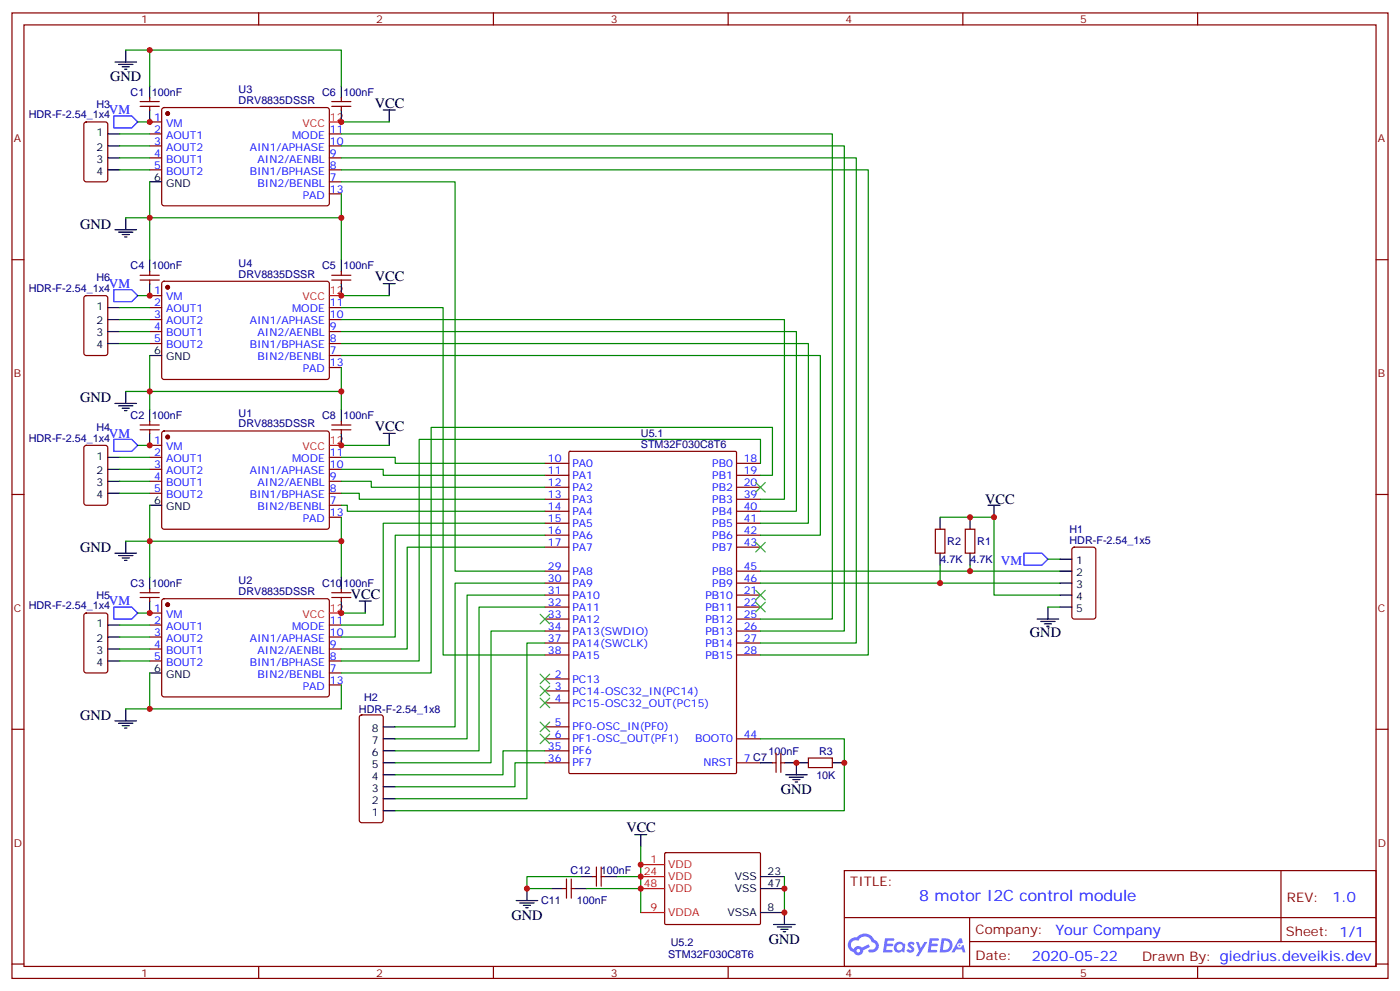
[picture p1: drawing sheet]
<svg xmlns="http://www.w3.org/2000/svg" width="412mm" height="292mm" viewBox="0 0 412 292" stroke-linecap="round" stroke-linejoin="round" font-family="sans-serif">
<g fill="none" stroke="#870000" stroke-width=".35">
<path d="M3.5 3.8h405.4v284.3h-405.4zM7.1 7.3h398.2v277.3h-398.2zM76.2 3.8v3.5M145.3 3.8v3.5M214.5 3.8v3.5M283.6 3.8v3.5M352.8 3.8v3.5M3.5 76.5h3.6M405.3 76.5h3.6M3.5 145.6h3.6M405.3 145.6h3.6M3.5 214.8h3.6"/>
<path d="M405.3 214.8h3.6M248.7 256.4h156.6v28.2h-156.6zM377.3 256.4v20.9M248.7 270.2h156.5M285.6 277.3h119.6M285.6 270.2v14.2M3.5 283.9h3.6M76.2 284.6v3.5M145.3 284.6v3.5M214.5 284.6v3.5M283.6 284.6v3.5M352.8 284.6v3.5"/>
<path d="M405.3 283.9h3.6"/>
</g>
<g fill="#5487ff">
<path d="M267.7 277.6a1.22 1.22 0 0 1 1.7 .2l-.4 .6a.47 .47 0 0 0-.3-.4 .47 .47 0 0 0-.5 .2l.1 .2a1.14 1.14 0 0 1 .8 1.8 1.14 1.14 0 0 1-1.9 0l-.2-.2 .5-.6 .7 .5a.29 .29 0 0 0 .3-.3 .29 .29 0 0 0-.2-.3 1.04 1.04 0 0 1-.6-1.7z"/>
<path d="M260.7 276.3h2.4l.3 .2-.2 .5-1.8 .1-.1 .8h1.5l.3 .4-.3 .4h-1.6l-.2 1.1h1.7l.2 .3-.2 .3-2.6 .1z"/>
<path d="M273.8 276.3h2.4l.3 .2-.1 .5-1.8 .1-.2 .8h1.6l.3 .4-.4 .4h-1.6l-.1 1.1h1.7l.2 .3-.2 .3-2.6 .1z"/>
<path d="M282.6 276.3h.7l.3 1.3-.6 .3a.69 .69 0 0 0-1 .3 .69 .69 0 0 0 .4 .9 .69 .69 0 0 0 .9-.6l.5-.2 .6 2.2h-.8l-.2-.9h-1.8l-.5 .9h-.8z"/>
<path d="M269.8 277.4h.8l.6 1.8 1.1-1.8h.9l-2.6 4.2h-.8l.9-1.5z"/>
<path d="M277.4 276.3l-.6 4.2h1.3a2.11 2.11 0 0 0 2.5-2.1 2.11 2.11 0 0 0-2.5-2.1zM278.1 277.1a1.39 1.39 0 0 1 1.7 1.4 1.39 1.39 0 0 1-1.8 1.3h-.3z"/>
<path d="M263.7 277.9a1.54 1.54 0 0 0-.1 2.2 1.54 1.54 0 0 0 2.2 .1l.6 .3 .3-2.3-.2-.3h-.4a1.49 1.49 0 0 0-2.4 0zM264 278.9a.94 .94 0 0 1 1.8 0 .94 .94 0 0 1-1.8 0z"/>
<path d="M250.4 276.7a2.18 2.18 0 0 0 1.1 3.7 1.44 1.44 0 0 0 1.6 .9 1.44 1.44 0 0 0 1.2-1.4l2-1.1-.5-.7-1.9 1a1.47 1.47 0 0 0-2.4 .4 1.39 1.39 0 0 1-.7-1.9 1.39 1.39 0 0 1 2-.5 2.12 2.12 0 0 1 2.2-1.3 2.12 2.12 0 0 1 1.9 1.7 1.14 1.14 0 0 1 1.1 1.4 1.14 1.14 0 0 1-1.7 .7 .43 .43 0 0 0-.5 .4 .43 .43 0 0 0 .4 .5 1.98 1.98 0 0 0 2.5-1.2 1.98 1.98 0 0 0-1.2-2.6 3.1 3.1 0 0 0-5.3-.6l-.9 .1zM252.3 280a.55 .55 0 0 1 1.1 0 .55 .55 0 0 1-1.1 0z"/>
<circle cx="282.6" cy="278.4" r=".26"/>
</g>
<g fill="#870000" stroke="#870000" stroke-width=".35">
<circle cx="49.4" cy="33.4" r=".53"/>
<circle cx="49.4" cy="128.7" r=".53"/>
<circle cx="49.4" cy="178.1" r=".53"/>
<circle cx="49.4" cy="84.6" r=".53"/>
</g>
<g fill="none" stroke="#870000" stroke-width=".35">
<path d="M24.9 36.1l.5-.2h5.6l.7 .4v16.5l-.4 .7-5.9 .1-.7-.5v-16.5zM41.3 31.3h5.6M41.3 29.9h5.6M44.1 35.9h3.5M44.1 39.4h3.5M44.1 28.9v1M44.1 31.3v1.1M47.9 31.9l.4-.2h48.3l.4 .7-.1 27.8-.6 .4-48.2-.1-.5-.6v-27.5zM97 39.4h3.5M97.7 31.3h5.7M97.7 29.9h5.7M100.5 28.9v1"/>
<path d="M100.5 31.3v1.1M44.1 43h3.5M44.1 46.5h3.5M44.1 50h3.5M97 43h3.5M97 46.5h3.5M97 50h3.5M97 53.6h3.5M97 57.1h3.5M24.9 87.3l.5-.2h5.6l.7 .4v16.5l-.4 .6-5.9 .1-.7-.5v-16.4zM41.3 82.5h5.6M41.3 81.1h5.6"/>
<path d="M44.1 87.1h3.5M44.1 90.6h3.5M44.1 94.1h3.5M44.1 97.6h3.5M44.1 80v1.1M44.1 82.5v1M47.9 83l.4-.2 48.3 .1 .4 .6-.1 27.8-.6 .5-48.2-.1-.5-.6v-27.6zM97 90.6h3.5M97 94.1h3.5M97 97.6h3.5M97.7 82.5h5.7M97.7 81.1h5.7"/>
<path d="M100.5 80v1.1M100.5 82.5v1M44.1 101.2h3.5M97 101.2h3.5M97 104.7h3.5M97 108.2h3.5M24.9 131.4l.5-.2h5.6l.7 .4v16.5l-.4 .6-5.9 .1-.7-.5v-16.4zM41.3 126.6h5.6M41.3 125.2h5.6M44.1 131.2h3.5M44.1 134.7h3.5M44.1 138.2h3.5"/>
<path d="M44.1 124.1v1.1M44.1 126.6v1M47.9 127.1l.4-.2 48.3 .1 .4 .6-.1 27.8-.6 .5-48.2-.1-.5-.6v-27.6zM97 134.7h3.5M97 138.2h3.5M97.7 126.6h5.7M97.7 125.2h5.7M100.5 124.1v1.1M100.5 126.6v1M160.5 136.5h7.1M160.5 140h7.1M167.6 133.1l.3-.2h48.7l.3 .2 .1 94.4-.2 .3h-48.9l-.3-.2z"/>
<path d="M217 136.5h7M217 140h7M44.1 141.7h3.5M44.1 145.3h3.5M97 141.7h3.5M97 145.3h3.5M97 148.8h3.5M97 152.3h3.5M160.5 143.5h7.1M160.5 147h7.1M160.5 150.6h7.1M160.5 154.1h7.1"/>
<path d="M160.5 157.6h7.1M217 143.5h7M217 147h7M217 150.6h7M217 154.1h7M217 157.6h7M275.5 155.9h2.8v7h-2.8zM284.3 155.9h2.9v7h-2.9zM41.3 176h5.6M41.3 174.6h5.6M44.1 173.5v1.1M44.1 176v1"/>
<path d="M47.9 176.5l.4-.2 48.3 .1 .4 .6-.1 27.8-.6 .4h-48.2l-.5-.7v-27.5zM97.7 176h5.7M97.7 174.6h5.7M100.5 173.5v1.1M100.5 176v1M160.5 161.1h7.1M160.5 168.2h7.1M160.5 171.7h7.1M160.5 175.3h7.1M160.5 178.8h7.1M217 161.1h7M217 168.2h7"/>
<path d="M217 171.7h7M217 175.3h7M217 178.8h7M316 161.4l.4-.3h5.7l.6 .5 .1 20-.5 .7h-5.9l-.6-.4-.1-20zM24.9 180.8l.5-.2h5.6l.7 .4v16.5l-.4 .6-5.9 .1-.7-.5v-16.4zM44.1 180.6h3.5M44.1 184.1h3.5M44.1 187.6h3.5M44.1 191.1h3.5M44.1 194.7h3.5M97 184.1h3.5M97 187.6h3.5"/>
<path d="M97 191.1h3.5M97 194.7h3.5M97 198.2h3.5M160.5 182.3h7.1M160.5 185.8h7.1M160.5 189.4h7.1M160.5 192.9h7.1M160.5 200h7.1M217 182.3h7M217 185.8h7M217 189.4h7M217 192.9h7"/>
<path d="M97 201.7h3.5M106.1 210.7l.4-.2h5.7l.5 .2 .2 .5v30.4l-.2 .5-.5 .2h-5.7l-.5-.2-.2-.5v-30.4zM160.5 203.5h7.1M160.5 207h7.1M160.5 217.6h7.1M160.5 214.1h7.1M217 217.6h7M160.5 224.6h7.1M160.5 221.1h7.1M217 224.6h7M227.5 224.6h1.1M228.6 221.8v5.7"/>
<path d="M230 224.6h1.1M230 221.8v5.7M238.1 223.2h7.1v2.9h-7.1zM166.9 258.9v5.6M168.3 258.9v5.6M174.6 258.2h1.1M175.7 255.3v5.7M177.1 255.3v5.7M177.1 258.2h1.1M195.8 251.3l.3-.2 27.7 .1 .2 .3v20.6l-.3 .2-27.7-.1-.2-.3zM165.8 261.7h1.1M168.3 261.7h1"/>
</g>
<g fill="none" stroke="#000" stroke-width=".35">
<path d="M33.9 18.3h6.3M34.9 19h4.3M36 19.7h2.1M37 14.7v3.6M31.7 39.4h3.6M36.7 20.4h.7M44.1 25.3v3.6M44.1 32.4v3.5M100.5 25.3v3.6M100.5 32.4v3.5M112.9 32.4h3.5M114.7 32.4v3.5"/>
<path d="M31.7 43h3.6M31.7 46.5h3.6M31.7 50h3.6M44.1 53.6h3.5M33.9 67.7h6.3M34.9 68.4h4.3M36 69.1h2.1M36.7 69.8h.7M37 64.1v3.6M44.1 76.5v3.5M100.5 76.5v3.5M31.7 90.6h3.6"/>
<path d="M31.7 94.1h3.6M31.7 97.6h3.6M44.1 83.5v3.6M100.5 83.5v3.6M112.9 83.5h3.5M114.7 83.5v3.6M31.7 101.2h3.6M33.9 118.8h6.3M34.9 119.5h4.3M37 115.3v3.5M44.1 104.7h3.5M31.7 134.7h3.6"/>
<path d="M31.7 138.2h3.6M36 120.2h2.1M36.7 120.9h.7M44.1 120.6v3.5M44.1 127.6v3.6M100.5 120.6v3.5M100.5 127.6v3.6M112.9 127.6h3.5M114.7 127.6v3.6M31.7 141.7h3.6M31.7 145.3h3.6M37 159.4v3.5"/>
<path d="M44.1 148.8h3.5M276.9 152.3v3.6M285.8 152.3v3.6M291 148.8h3.6M292.8 148.8v3.5M33.9 162.9h6.3M34.9 163.6h4.3M36 164.3h2.1M36.7 165h.7M44.1 170v3.5M44.1 177v3.6M100.5 170v3.5"/>
<path d="M100.5 177v3.6M105.8 177h3.6M107.6 177v3.6M276.9 162.9v3.5M285.8 162.9v3.5M308.7 178.8v3.5M312.2 164.7h3.5M312.2 168.2h3.5M312.2 171.7h3.5M312.2 175.3h3.5M312.2 178.8h3.5M31.7 184.1h3.6"/>
<path d="M31.7 187.6h3.6M31.7 191.1h3.6M31.7 194.7h3.6M44.1 198.2h3.5M305.5 182.3h6.4M306.6 183h4.2M307.6 183.7h2.1M308.3 184.4h.7M33.9 212.3h6.3M34.9 213h4.3M36 213.7h2.1M36.7 214.4h.7"/>
<path d="M37 208.8v3.5M112.9 217.6h3.5M112.9 214.1h3.5M112.9 224.6h3.5M112.9 228.2h3.5M112.9 238.8h3.5M112.9 235.2h3.5M112.9 231.7h3.5M112.9 221.1h3.5M224 224.6h3.5M231.1 224.6h7M231.4 228.2h6.4"/>
<path d="M232.5 228.9h4.2M233.5 229.6h2.2M234.2 230.3h.7M234.6 224.6v3.6M245.2 224.6h3.5M171.1 258.2h3.5M178.2 258.2h3.5M187 245.8h3.5M188.7 245.8v3.5M224 258.2h7.1M152 265.2h6.4M153.1 265.9h4.2"/>
<path d="M154.2 266.6h2.1M154.9 267.3h.7M155.2 261.7v3.5M162.3 261.7h3.5M169.3 261.7h3.6M224 261.7h7.1M224 268.7h7.1v3.6M227.9 272.3h6.3M229 273h4.2M230 273.7h2.1M230.7 274.4h.7"/>
</g>
<path d="M97 35.9h3.5M97 87.1h3.5M97 131.2h3.5M97 180.6h3.5M188.7 254.6h7.1M188.7 258.2h7.1M188.7 261.7h7.1M188.7 268.7h7.1" fill="none" stroke="#f00" stroke-width=".35"/>
<path d="M33.5 34.1h5.3l1.8 1.8-1.8 1.8h-5.3zM33.5 85.3h5.3l1.8 1.8-1.8 1.7h-5.3zM33.5 129.4h5.3l1.8 1.8-1.8 1.7h-5.3zM33.5 178.8h5.3l1.8 1.8-1.8 1.7h-5.3zM301.6 162.9h5.3l1.8 1.8-1.8 1.7h-5.3z" fill="none" stroke="#00f" stroke-width=".35"/>
<g fill="none" stroke="#008700" stroke-width=".35">
<path d="M37 14.7h63.5v10.6M44.1 14.7v10.6M35.3 39.4h8.8M40.6 35.9h3.5M100.5 39.4h144.7v142.9h-21.2M100.5 35.9h14.2M35.3 50h8.8M35.3 46.5h8.8M35.3 43h8.8M44.1 53.6v22.9M100.5 53.6h33.6v114.6h26.4M100.5 43h148.2v142.8h-24.7"/>
<path d="M100.5 50h155.3v142.9h-31.8M100.5 46.5h151.7v142.9h-28.2M100.5 57.1v19.4M37 64.1h63.5M35.3 97.6h8.8M35.3 94.1h8.8M35.3 90.6h8.8M40.6 87.1h3.5M100.5 90.6h30v102.3h30M100.5 94.1h130.6v52.9h-7.1M100.5 97.6h134.1v53h-10.6M100.5 87.1h14.2"/>
<path d="M35.3 101.2h8.8M37 115.3h63.5v5.3M44.1 104.7v15.9M100.5 101.2h137.6v52.9h-14.1M100.5 104.7h141.2v52.9h-17.7M100.5 108.2v7.1M35.3 134.7h8.8M35.3 138.2h8.8M40.6 131.2h3.5M100.5 138.2h12.4v1.8h47.6M100.5 134.7h15.9v1.8h44.1M100.5 131.2h14.2"/>
<path d="M224 136.5v-7.1h-100.5v65.3h-23M224 140h3.5v-14.1h-100.5v72.3h-26.5M35.3 141.7h8.8M35.3 145.3h8.8M37 159.4h7.1v10.6M44.1 148.8v10.6h56.4v10.6M100.5 141.7h8.9v1.8h51.1M100.5 148.8h1.8v1.8h58.2M100.5 145.3h5.3v1.7h54.7M100.5 152.3v7.1M160.5 154.1h-47.6v30h-12.4M160.5 157.6h-44.1v30h-15.9"/>
<path d="M276.9 152.3h15.9v23h19.4M160.5 161.1h-40.6v30h-19.4M160.5 171.7h-26.4v42.4h-17.7M160.5 175.3h-22.9v42.3h-21.2M160.5 178.8h-19.4v42.3h-24.7M224 168.2h88.2M224 171.7h88.2M276.9 166.4v5.3M285.8 166.4v1.8M308.7 164.7h3.5M308.7 178.8h3.5M35.3 194.7h8.8"/>
<path d="M35.3 191.1h8.8M35.3 187.6h8.8M35.3 184.1h8.8M40.6 180.6h3.5M44.1 198.2v10.6h56.4v-7.1M100.5 180.6h7.1M160.5 185.8h-15.9v38.8h-28.2M160.5 189.4h-5.3v45.8h-38.8M37 208.8h7.1M224 217.6h24.7v21.2h-132.3M160.5 221.1h-12.3v7.1h-31.8M160.5 224.6h-8.8v7.1h-35.3"/>
<path d="M171.1 258.2h-15.9v3.5h7.1M181.7 258.2h7v3.5M188.7 249.3v8.9M231.1 258.2v10.5M172.9 261.7h15.8v7"/>
</g>
<g fill="none" stroke="#3c3" stroke-width=".35">
<path d="M222.6 159.7l2.8 2.9M222.6 142.1l2.8 2.8M225.4 142.1l-2.8 2.8M225.4 159.7l-2.8 2.9M222.6 173.8l2.8 2.9M222.6 177.4l2.8 2.8M225.4 173.8l-2.8 2.9M225.4 177.4l-2.8 2.8M159.1 180.9l2.8 2.8M159.1 198.5l2.8 2.9M161.9 180.9l-2.8 2.8M161.9 198.5l-2.8 2.9"/>
<path d="M159.1 202.1l2.8 2.8M159.1 205.6l2.8 2.8M159.1 212.7l2.8 2.8M159.1 216.2l2.8 2.8M161.9 202.1l-2.8 2.8M161.9 205.6l-2.8 2.8M161.9 212.7l-2.8 2.8M161.9 216.2l-2.8 2.8"/>
</g>
<g fill="#c00">
<circle cx="248.7" cy="224.6" r=".88"/>
<circle cx="234.6" cy="224.6" r=".88"/>
<circle cx="44.1" cy="208.8" r=".88"/>
<circle cx="188.7" cy="254.6" r=".88"/>
<circle cx="188.7" cy="258.2" r=".88"/>
<circle cx="188.7" cy="261.7" r=".88"/>
<circle cx="155.2" cy="261.7" r=".88"/>
<circle cx="276.9" cy="171.7" r=".88"/>
<circle cx="100.5" cy="180.6" r=".88"/>
<circle cx="100.5" cy="35.9" r=".88"/>
<circle cx="44.1" cy="159.4" r=".88"/>
<circle cx="44.1" cy="87.1" r=".88"/>
<circle cx="44.1" cy="131.2" r=".88"/>
<circle cx="44.1" cy="35.9" r=".88"/>
<circle cx="44.1" cy="180.6" r=".88"/>
<circle cx="100.5" cy="159.4" r=".88"/>
<circle cx="44.1" cy="14.7" r=".88"/>
<circle cx="100.5" cy="131.2" r=".88"/>
<circle cx="100.5" cy="87.1" r=".88"/>
<circle cx="285.8" cy="168.2" r=".88"/>
<circle cx="231.1" cy="268.7" r=".88"/>
<circle cx="231.1" cy="261.7" r=".88"/>
<circle cx="292.8" cy="152.3" r=".88"/>
<circle cx="285.8" cy="152.3" r=".88"/>
<circle cx="44.1" cy="115.3" r=".88"/>
<circle cx="100.5" cy="115.3" r=".88"/>
<circle cx="100.5" cy="64.1" r=".88"/>
<circle cx="44.1" cy="64.1" r=".88"/>
</g>
<text font-size="4.6" fill="#00f" x="270.8" y="265.4">8 motor I2C control module</text>
<g font-size="4.2">
<text x="32.5" y="23.9">GND</text>
<text x="110.4" y="31.7">VCC</text>
<text x="23.6" y="67.3">GND</text>
<text x="110.4" y="82.8">VCC</text>
<text x="23.6" y="118.5">GND</text>
<text x="110.4" y="126.9">VCC</text>
<text x="290.2" y="148.4">VCC</text>
<text x="23.6" y="162.6">GND</text>
<text x="103.4" y="176.3">VCC</text>
<text x="303.4" y="187.6">GND</text>
<text x="23.6" y="212">GND</text>
<text x="230" y="233.8">GND</text>
<text x="184.5" y="245.1">VCC</text>
<text x="150.6" y="270.9">GND</text>
<text x="226.5" y="277.9">GND</text>
</g>
<g font-size="4.2" fill="#00f">
<text x="392.5" y="265.7">1.0</text>
<text x="310.9" y="275.2">Your Company</text>
<text x="304" y="283">2020-05-22</text>
</g>
<g font-size="3.9" fill="#00f">
<text x="32.1" y="33.6">VM</text>
<text x="32.1" y="84.8">VM</text>
<text x="32.1" y="128.9">VM</text>
<text x="294.8" y="166.4">VM</text>
<text x="32.1" y="178.3">VM</text>
</g>
<g font-size="3.9" fill="#800">
<text x="250.5" y="261">TITLE:</text>
<text x="379.1" y="265.7">REV:</text>
<text x="287.4" y="275.2">Company:</text>
<text x="378.7" y="275.8">Sheet: 1/1</text>
<text x="287.4" y="282.9">Date:</text>
<text x="336.4" y="282.9">Draw</text>
<text x="346.6" y="282.9">n By: giedrius.deveikis.dev</text>
</g>
<g font-size="3.2" fill="#800">
<text x="41.6" y="6.8">1</text>
<text x="110.8" y="6.8">2</text>
<text x="179.9" y="6.8">3</text>
<text x="249.1" y="6.8">4</text>
<text x="318.2" y="6.8">5</text>
<text x="4.1" y="41.9">A</text>
<text x="405.9" y="41.9">A</text>
<text x="4.1" y="111.1">B</text>
<text x="405.9" y="111.1">B</text>
<text x="4.1" y="180.2">C</text>
<text x="405.9" y="180.2">C</text>
<text x="4.1" y="249.3">D</text>
<text x="405.9" y="249.3">D</text>
<text x="41.6" y="287.6">1</text>
<text x="110.8" y="287.6">2</text>
<text x="179.9" y="287.6">3</text>
<text x="249.1" y="287.6">4</text>
<text x="318.2" y="287.6">5</text>
</g>
<g font-size="3.2" fill="#000080">
<text x="38.5" y="28.2">C1</text>
<text x="44.7" y="28.2">100nF</text>
<text x="70.3" y="27.4">U3</text>
<text x="94.9" y="28.2">C6</text>
<text x="101.2" y="28.2">100nF</text>
<text x="8.5" y="34.9">HDR-F-2.54_1x4</text>
<text x="28.4" y="31.7">H3</text>
<text x="70.3" y="30.6">DRV8835DSSR</text>
<text x="28.4" y="82.8">H6</text>
<text x="38.5" y="79.4">C4</text>
<text x="44.7" y="79.4">100nF</text>
<text x="70.3" y="81.8">DRV8835DSSR</text>
<text x="70.3" y="78.6">U4</text>
<text x="94.9" y="79.4">C5</text>
<text x="101.2" y="79.4">100nF</text>
<text x="8.5" y="86">HDR-F-2.54_1x4</text>
<text x="38.5" y="123.5">C2</text>
<text x="44.7" y="123.5">100nF</text>
<text x="70.3" y="125.9">DRV8835DSSR</text>
<text x="70.3" y="122.7">U1</text>
<text x="94.9" y="123.5">C8</text>
<text x="101.2" y="123.5">100nF</text>
<text x="8.5" y="130.1">HDR-F-2.54_1x4</text>
<text x="28.4" y="126.9">H4</text>
<text x="188.8" y="131.9">STM32F030C8T6</text>
<text x="188.8" y="128.7">U5.1</text>
<text x="279" y="160.5">R2</text>
<text x="287.9" y="160.5">R1</text>
<text x="315" y="160.1">HDR-F-2.54_1x5</text>
<text x="315" y="156.9">H1</text>
<text x="277.1" y="165.8">4.7K</text>
<text x="285.9" y="165.8">4.7K</text>
<text x="38.5" y="172.9">C3</text>
<text x="44.7" y="172.9">100nF</text>
<text x="70.3" y="172.1">U2</text>
<text x="94.9" y="172.9">C10</text>
<text x="101.2" y="172.9">100nF</text>
<text x="8.5" y="179.5">HDR-F-2.54_1x4</text>
<text x="28.4" y="176.3">H5</text>
<text x="70.3" y="175.3">DRV8835DSSR</text>
<text x="105.7" y="209.9">HDR-F-2.54_1x8</text>
<text x="107.3" y="206.4">H2</text>
<text x="226.4" y="222.2">100nF</text>
<text x="241.3" y="222.2">R3</text>
<text x="240.5" y="229.3">10K</text>
<text x="168.1" y="257.5">C12</text>
<text x="177" y="257.5">100nF</text>
<text x="159.4" y="266.3">C11</text>
<text x="170" y="266.3">100nF</text>
<text x="197.6" y="278.7">U5.2</text>
<text x="196.8" y="282.3">STM32F030C8T6</text>
</g>
<g font-size="3.2" fill="#00f">
<text x="45.4" y="35.6">1</text>
<text x="45.4" y="39.1">2</text>
<text x="48.9" y="37.3">VM</text>
<text x="48.9" y="40.9">AOUT1</text>
<text x="86.1" y="40.9">MODE</text>
<text x="97.2" y="39.1">11</text>
<text x="45.4" y="42.6">3</text>
<text x="45.4" y="46.1">4</text>
<text x="48.9" y="44.4">AOUT2</text>
<text x="48.9" y="47.9">BOUT1</text>
<text x="73.6" y="44.4">AIN1/APHASE</text>
<text x="75.9" y="47.9">AIN2/AENBL</text>
<text x="97.2" y="46.1">9</text>
<text x="97.2" y="42.6">10</text>
<text x="45.4" y="49.7">5</text>
<text x="48.9" y="51.4">BOUT2</text>
<text x="73.6" y="51.4">BIN1/BPHASE</text>
<text x="97.2" y="53.2">7</text>
<text x="97.2" y="49.7">8</text>
<text x="75.9" y="55">BIN2/BENBL</text>
<text x="89.2" y="58.5">PAD</text>
<text x="97.2" y="56.7">13</text>
<text x="45.4" y="86.7">1</text>
<text x="48.9" y="88.5">VM</text>
<text x="45.4" y="90.2">2</text>
<text x="45.4" y="93.8">3</text>
<text x="48.9" y="92">AOUT1</text>
<text x="48.9" y="95.5">AOUT2</text>
<text x="73.6" y="95.5">AIN1/APHASE</text>
<text x="86.1" y="92">MODE</text>
<text x="97.2" y="93.8">10</text>
<text x="97.2" y="90.2">11</text>
<text x="45.4" y="97.3">4</text>
<text x="45.4" y="100.8">5</text>
<text x="48.9" y="99.1">BOUT1</text>
<text x="75.9" y="99.1">AIN2/AENBL</text>
<text x="97.2" y="100.8">8</text>
<text x="97.2" y="97.3">9</text>
<text x="48.9" y="102.6">BOUT2</text>
<text x="73.6" y="102.6">BIN1/BPHASE</text>
<text x="75.9" y="106.1">BIN2/BENBL</text>
<text x="97.2" y="104.4">7</text>
<text x="97.2" y="107.9">13</text>
<text x="89.2" y="109.6">PAD</text>
<text x="45.4" y="130.8">1</text>
<text x="45.4" y="134.3">2</text>
<text x="45.4" y="137.9">3</text>
<text x="48.9" y="132.6">VM</text>
<text x="48.9" y="136.1">AOUT1</text>
<text x="86.1" y="136.1">MODE</text>
<text x="97.2" y="137.9">10</text>
<text x="97.2" y="134.3">11</text>
<text x="161.4" y="136.1">10</text>
<text x="168.6" y="137.5">PA0</text>
<text x="209.8" y="137.5">PB0</text>
<text x="219.1" y="136.1">18</text>
<text x="45.4" y="141.4">4</text>
<text x="48.9" y="139.6">AOUT2</text>
<text x="48.9" y="143.2">BOUT1</text>
<text x="73.6" y="139.6">AIN1/APHASE</text>
<text x="75.9" y="143.2">AIN2/AENBL</text>
<text x="97.2" y="141.4">9</text>
<text x="161.4" y="139.6">11</text>
<text x="161.4" y="143.2">12</text>
<text x="168.6" y="141">PA1</text>
<text x="209.8" y="141">PB1</text>
<text x="219.1" y="139.6">19</text>
<text x="219.1" y="143.2">20</text>
<text x="45.4" y="144.9">5</text>
<text x="48.9" y="146.7">BOUT2</text>
<text x="73.6" y="146.7">BIN1/BPHASE</text>
<text x="97.2" y="148.4">7</text>
<text x="97.2" y="144.9">8</text>
<text x="161.4" y="146.7">13</text>
<text x="168.6" y="144.6">PA2</text>
<text x="168.6" y="148.1">PA3</text>
<text x="209.8" y="144.6">PB2</text>
<text x="209.8" y="148.1">PB3</text>
<text x="219.1" y="146.7">39</text>
<text x="75.9" y="150.2">BIN2/BENBL</text>
<text x="89.2" y="153.7">PAD</text>
<text x="97.2" y="152">13</text>
<text x="161.4" y="150.2">14</text>
<text x="161.4" y="153.7">15</text>
<text x="168.6" y="151.6">PA4</text>
<text x="168.6" y="155.2">PA5</text>
<text x="209.8" y="151.6">PB4</text>
<text x="209.8" y="155.2">PB5</text>
<text x="219.1" y="150.2">40</text>
<text x="219.1" y="153.7">41</text>
<text x="161.4" y="157.3">16</text>
<text x="161.4" y="160.8">17</text>
<text x="168.6" y="158.7">PA6</text>
<text x="209.8" y="158.7">PB6</text>
<text x="219.1" y="157.3">42</text>
<text x="219.1" y="160.8">43</text>
<text x="161.4" y="167.9">29</text>
<text x="168.6" y="162.2">PA7</text>
<text x="209.8" y="162.2">PB7</text>
<text x="219.1" y="167.9">45</text>
<text x="161.4" y="171.4">30</text>
<text x="168.6" y="169.3">PA8</text>
<text x="168.6" y="172.8">PA9</text>
<text x="209.8" y="169.3">PB8</text>
<text x="209.8" y="172.8">PB9</text>
<text x="219.1" y="171.4">46</text>
<text x="161.4" y="174.9">31</text>
<text x="161.4" y="178.4">32</text>
<text x="168.6" y="176.3">PA10</text>
<text x="168.6" y="179.8">PA11</text>
<text x="207.8" y="176.3">PB10</text>
<text x="207.8" y="179.8">PB11</text>
<text x="219.1" y="174.9">21</text>
<text x="219.1" y="178.4">22</text>
<text x="45.4" y="180.2">1</text>
<text x="45.4" y="183.7">2</text>
<text x="48.9" y="182">VM</text>
<text x="48.9" y="185.5">AOUT1</text>
<text x="86.1" y="185.5">MODE</text>
<text x="97.2" y="183.7">11</text>
<text x="161.4" y="182">33</text>
<text x="161.4" y="185.5">34</text>
<text x="168.6" y="183.4">PA12</text>
<text x="207.8" y="183.4">PB12</text>
<text x="219.1" y="182">25</text>
<text x="219.1" y="185.5">26</text>
<text x="45.4" y="187.3">3</text>
<text x="45.4" y="190.8">4</text>
<text x="48.9" y="189">AOUT2</text>
<text x="73.6" y="189">AIN1/APHASE</text>
<text x="97.2" y="190.8">9</text>
<text x="97.2" y="187.3">10</text>
<text x="161.4" y="189">37</text>
<text x="168.6" y="186.9">PA13(SWDIO)</text>
<text x="168.6" y="190.4">PA14(SWCLK)</text>
<text x="207.8" y="186.9">PB13</text>
<text x="207.8" y="190.4">PB14</text>
<text x="219.1" y="189">27</text>
<text x="45.4" y="194.3">5</text>
<text x="48.9" y="192.5">BOUT1</text>
<text x="48.9" y="196.1">BOUT2</text>
<text x="73.6" y="196.1">BIN1/BPHASE</text>
<text x="75.9" y="192.5">AIN2/AENBL</text>
<text x="97.2" y="197.8">7</text>
<text x="97.2" y="194.3">8</text>
<text x="161.4" y="192.5">38</text>
<text x="168.6" y="194">PA15</text>
<text x="207.8" y="194">PB15</text>
<text x="219.1" y="192.5">28</text>
<text x="75.9" y="199.6">BIN2/BENBL</text>
<text x="89.2" y="203.1">PAD</text>
<text x="97.2" y="201.4">13</text>
<text x="163.4" y="199.6">2</text>
<text x="163.4" y="203.1">3</text>
<text x="168.6" y="201">PC13</text>
<text x="163.4" y="206.7">4</text>
<text x="168.6" y="204.5">PC14-OSC32_IN(PC14)</text>
<text x="168.6" y="208.1">PC15-OSC32_OUT(PC15)</text>
<text x="163.4" y="213.7">5</text>
<text x="168.6" y="215.1">PF0-OSC_IN(PF0)</text>
<text x="161.4" y="220.8">35</text>
<text x="163.4" y="217.2">6</text>
<text x="168.6" y="218.7">PF1-OSC_OUT(PF1)</text>
<text x="204.8" y="218.7">BOOT0</text>
<text x="219.1" y="217.2">44</text>
<text x="161.4" y="224.3">36</text>
<text x="168.6" y="222.2">PF6</text>
<text x="168.6" y="225.7">PF7</text>
<text x="207.2" y="225.7">NRST</text>
<text x="219.1" y="224.3">7C7</text>
</g>
<g font-size="3.2" fill="#f00">
<text x="97.2" y="35.6">12</text>
<text x="89.1" y="37.3">VCC</text>
<text x="89.1" y="88.5">VCC</text>
<text x="97.2" y="86.7">12</text>
<text x="97.2" y="130.8">12</text>
<text x="89.1" y="132.6">VCC</text>
<text x="89.1" y="182">VCC</text>
<text x="97.2" y="180.2">12</text>
<text x="189.6" y="257.8">24</text>
<text x="191.7" y="254.3">1</text>
<text x="196.8" y="255.7">VDD</text>
<text x="189.6" y="261.3">48</text>
<text x="196.8" y="259.2">VDD</text>
<text x="196.8" y="262.7">VDD</text>
<text x="191.7" y="268.4">9</text>
<text x="196.8" y="269.8">VDDA</text>
</g>
<g font-size="3.2">
<text x="28.4" y="40.1">1</text>
<text x="28.4" y="44.4">2</text>
<text x="28.4" y="47.9">3</text>
<text x="28.4" y="51.4">4</text>
<text x="45.4" y="53.2">6</text>
<text x="48.9" y="55">GND</text>
<text x="28.4" y="91.3">1</text>
<text x="28.4" y="95.5">2</text>
<text x="28.4" y="99.1">3</text>
<text x="28.4" y="102.6">4</text>
<text x="45.4" y="104.4">6</text>
<text x="48.9" y="106.1">GND</text>
<text x="28.4" y="135.4">1</text>
<text x="28.4" y="139.6">2</text>
<text x="28.4" y="143.2">3</text>
<text x="28.4" y="146.7">4</text>
<text x="45.4" y="148.4">6</text>
<text x="48.9" y="150.2">GND</text>
<text x="317" y="166.1">1</text>
<text x="317" y="169.6">2</text>
<text x="317" y="173.1">3</text>
<text x="317" y="176.7">4</text>
<text x="28.4" y="184.8">1</text>
<text x="317" y="180.2">5</text>
<text x="28.4" y="189">2</text>
<text x="28.4" y="192.5">3</text>
<text x="28.4" y="196.1">4</text>
<text x="45.4" y="197.8">6</text>
<text x="48.9" y="199.6">GND</text>
<text x="109.6" y="215.5">8</text>
<text x="109.6" y="219">7</text>
<text x="109.6" y="226.1">5</text>
<text x="109.6" y="222.5">6</text>
<text x="109.6" y="233.1">3</text>
<text x="109.6" y="229.6">4</text>
<text x="109.6" y="236.6">2</text>
<text x="109.6" y="240.2">1</text>
<text x="226.1" y="257.8">23</text>
<text x="216.5" y="259.2">VSS</text>
<text x="216.5" y="262.7">VSS</text>
<text x="226.1" y="261.3">47</text>
<text x="214.3" y="269.8">VSSA</text>
<text x="226.1" y="268.4">8</text>
</g>
</svg>
